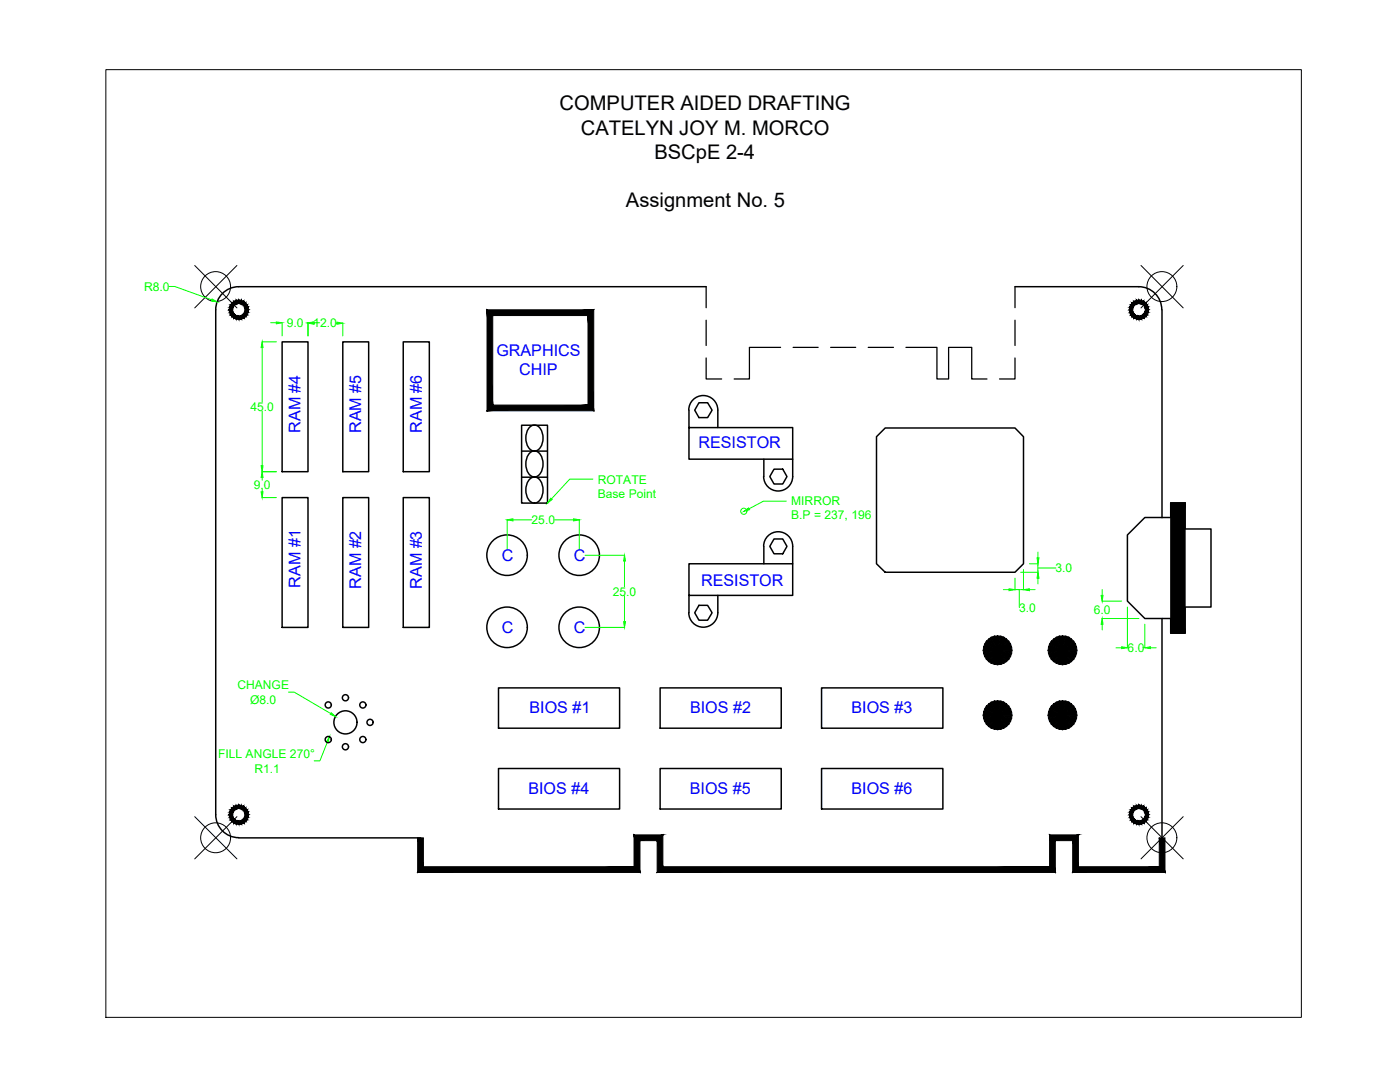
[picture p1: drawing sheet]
<svg xmlns="http://www.w3.org/2000/svg" width="279mm" height="216mm" viewBox="0 0 279 216" stroke-linecap="round" stroke-linejoin="round" font-family="sans-serif">
<!-- layer: 0 -->
<g fill="none" stroke="#000" stroke-width=".2">
<path d="M21.1 13.9h238.6v189.1h-238.6zM38.9 53l8.4 8.4M47.3 53l-8.4 8.4M227.7 53l8.4 8.4M236.1 53l-8.4 8.4M38.9 163l8.4 8.4M47.3 163l-8.4 8.4M227.7 163l8.4 8.4M236.1 163l-8.4 8.4"/>
<circle cx="43" cy="57.2" r="2.98"/>
<circle cx="231.9" cy="57.2" r="2.98"/>
<circle cx="43" cy="167.2" r="2.98"/>
<circle cx="231.9" cy="167.2" r="2.98"/>
</g>
<!-- layer: Objectline -->
<g fill="#000" stroke="#000" stroke-width=".2">
<path d="M233.6 100.4h2.9l-1.4 12.9zM235.1 113.3l1.4 13h-2.9zM199.1 129.8h2.9l-.1 .6zM212 129.8h2.9l-.1 .6zM199.1 142.7h2.9l-.1 .7zM212 142.7h2.9l-.1 .7z"/>
<path d="M48.9 62.2l.7-.4-.1 .5zM48.9 61.8v.4l.7-.4zM48.9 61.8l.6-.5 .1 .5zM48.9 61.5v.3l.6-.5zM49.4 60.8l.1 .5-.6 .2zM48.8 61.2l.1 .3 .5-.7zM49 60.4l.4 .4-.6 .4zM49 60.4l-.4 .5 .2 .3zM48.6 60.1l.4 .3-.4 .5zM48.6 60.1l-.3 .6 .3 .2zM48.2 59.9l.4 .2-.3 .6zM48.2 59.9l-.2 .7 .3 .1zM47.7 59.9h.5l-.2 .7zM47.7 59.9v.7h.3zM47.2 59.9h.5v.7zM47.2 59.9l.1 .7h.4zM46.7 60.1l.5-.2 .1 .7zM46.7 60.1l.3 .6 .3-.1zM46.3 60.4l.4-.3 .3 .6zM46.3 60.4l.5 .5 .2-.2zM46.3 60.4l.5 .5-.8-.1zM46 60.8l.6 .4 .2-.3zM46 60.8l.6 .4-.8 .1zM45.8 61.3l.6 .2 .2-.3zM45.8 61.3l.6 .2-.7 .3zM45.7 61.8h.7v-.3zM45.7 61.8h.7l-.6 .5zM45.8 62.3l.6-.1v-.4zM45.8 62.3l.6-.1-.4 .6zM46.4 62.2l-.4 .6 .6-.3zM46 62.8l.6-.3-.3 .7zM46.6 62.5l-.3 .7 .5-.5zM46.3 63.2l.5-.5-.1 .8zM46.8 62.7l-.1 .8 .3-.6zM47 62.9l.2 .8-.5-.2zM47 62.9l.2 .8 .1-.7zM47.3 63l.4 .8-.5-.1zM47.3 63l.4 .8v-.7zM47.7 63.1l.5 .6-.5 .1zM47.7 63.1l.5 .6-.2-.7zM48 63l.6 .5-.4 .2zM48 63l.6 .5-.3-.6zM48.3 62.9l.7 .3-.4 .3zM48.3 62.9l.7 .3-.4-.5zM48.6 62.7l.8 .1-.4 .4zM48.8 62.5l-.2 .2 .8 .1zM48.8 62.5l.7-.2-.1 .5zM48.9 62.2l-.1 .3 .7-.2z"/>
<path d="M228.6 62.2l.6-.4v.5zM228.6 61.8v.4l.6-.4zM228.6 61.8l.6-.5v.5zM228.6 61.5v.3l.6-.5zM229 60.8l.2 .5-.6 .2zM228.4 61.2l.2 .3 .4-.7zM228.7 60.4l.3 .4-.6 .4zM228.7 60.4l-.5 .5 .2 .3zM228.3 60.1l.4 .3-.5 .5zM228.3 60.1l-.3 .6 .2 .2zM227.8 59.9l.5 .2-.3 .6zM227.8 59.9l-.2 .7 .4 .1zM227.3 59.9h.5l-.2 .7zM227.3 59.9v.7h.3zM226.8 59.9h.5v.7zM226.8 59.9l.2 .7h.3zM226.3 60.1l.5-.2 .2 .7zM226.3 60.1l.4 .6 .3-.1zM225.9 60.4l.4-.3 .4 .6zM225.9 60.4l.5 .5 .3-.2zM225.9 60.4l.5 .5-.8-.1zM225.6 60.8l.6 .4 .2-.3zM225.6 60.8l.6 .4-.8 .1zM225.4 61.3l.7 .2 .1-.3zM225.4 61.3l.7 .2-.7 .3zM225.4 61.8h.6l.1-.3zM225.4 61.8h.6l-.6 .5zM225.4 62.3l.7-.1-.1-.4zM225.4 62.3l.7-.1-.5 .6zM226.1 62.2l-.5 .6 .6-.3zM225.6 62.8l.6-.3-.3 .7zM226.2 62.5l-.3 .7 .5-.5zM225.9 63.2l.5-.5-.1 .8zM226.4 62.7l-.1 .8 .4-.6zM226.7 62.9l.1 .8-.5-.2zM226.7 62.9l.1 .8 .2-.7zM227 63l.3 .8-.5-.1zM227 63l.3 .8v-.7zM227.3 63.1l.5 .6-.5 .1zM227.3 63.1l.5 .6-.2-.7zM227.6 63l.7 .5-.5 .2zM227.6 63l.7 .5-.3-.6zM228 62.9l.7 .3-.4 .3zM228 62.9l.7 .3-.5-.5zM228.2 62.7l.8 .1-.3 .4zM228.4 62.5l-.2 .2 .8 .1zM228.4 62.5l.8-.2-.2 .5zM228.6 62.2l-.2 .3 .8-.2z"/>
<path d="M98.3 80.8l-1.1 1.2 20.1-1.2zM97.2 82l20.1-1.2 1.2 1.2zM117.3 63v17.8l1.2 1.2zM117.3 63l1.2-1.2v20.2zM98.3 63h19l1.2-1.2zM97.2 61.8h21.3l-20.2 1.2zM97.2 61.8l1.1 19v-17.8zM97.2 61.8l1.1 19-1.1 1.2z"/>
<path d="M233.6 100.4l1.5 12.9 1.4-12.9zM233.6 100.4l1.5 12.9 1.4-12.9z"/>
<path d="M196.3 130.4l.2 .6 2.6-1.2zM196.5 131l2.6-1.2-2.2 1.7zM196.9 131.5l.4 .5 1.8-2.2z"/>
<path d="M196.5 128.5l-.2 .6 2.8 .7zM196.3 129.1l2.8 .7h-2.9zM196.2 129.8l.1 .6 2.8-.6z"/>
<path d="M199.1 129.8l-1.8 2.2 .5 .3zM199.1 129.8l-.6 2.8-.7-.3zM199.1 129.8l-.6 2.8h.6z"/>
<path d="M197.3 127.5l1.8 2.3-1.3-2.7zM196.9 127.9l.4-.4 1.8 2.3zM196.9 127.9l-.4 .6 2.6 1.3z"/>
<path d="M199.1 129.8v2.8h.6zM199.1 129.8l1.2 2.5-.6 .3zM199.1 129.8l1.2 2.5 .6-.3z"/>
<path d="M199.1 126.9v2.9l.6-2.9zM198.5 126.9h.6v2.9zM197.8 127.1l1.3 2.7-.6-2.9z"/>
<path d="M199.1 139.8v2.9l.6-2.8zM198.5 139.9l.6-.1v2.9zM197.8 140.1l1.3 2.6-.6-2.8z"/>
<path d="M199.1 129.8l1.8 2.2 .4-.5zM199.1 129.8l2.6 1.2-.4 .5zM199.1 129.8l2.6 1.2 .2-.6z"/>
<path d="M200.9 127.5l-1.8 2.3 2.2-1.9zM200.3 127.1l.6 .4-1.8 2.3zM199.7 126.9l-.6 2.9 1.2-2.7z"/>
<path d="M199.1 129.8h2.9l-.1-.7zM199.1 129.8l2.6-1.3 .2 .6zM199.1 129.8l2.6-1.3-.4-.6z"/>
<path d="M209.3 130.4l.2 .6 2.5-1.2zM209.5 131l2.5-1.2-2.2 1.7zM209.8 131.5l.5 .5 1.7-2.2z"/>
<path d="M209.5 128.5l-.2 .6 2.7 .7zM209.3 129.1l2.7 .7h-2.8zM209.2 129.8l.1 .6 2.7-.6z"/>
<path d="M212 129.8l-1.7 2.2 .5 .3zM212 129.8l-.6 2.8-.6-.3zM212 129.8l-.6 2.8h.6z"/>
<path d="M210.3 127.5l1.7 2.3-1.2-2.7zM209.8 127.9l.5-.4 1.7 2.3zM209.8 127.9l-.3 .6 2.5 1.3z"/>
<path d="M212 129.8v2.8h.7zM212 129.8l1.3 2.5-.6 .3zM212 129.8l1.3 2.5 .5-.3z"/>
<path d="M212 126.9v2.9l.7-2.9zM211.4 126.9h.6v2.9zM210.8 127.1l1.2 2.7-.6-2.9z"/>
<path d="M212 139.8v2.9l.7-2.8zM211.4 139.9l.6-.1v2.9zM210.8 140.1l1.2 2.6-.6-2.8z"/>
<path d="M212 129.8l1.8 2.2 .5-.5zM212 129.8l2.6 1.2-.3 .5zM212 129.8l2.6 1.2 .2-.6z"/>
<path d="M213.8 127.5l-1.8 2.3 2.3-1.9zM213.3 127.1l.5 .4-1.8 2.3zM212.7 126.9l-.7 2.9 1.3-2.7z"/>
<path d="M212 129.8h2.9l-.1-.7zM212 129.8l2.6-1.3 .2 .6zM212 129.8l2.6-1.3-.3-.6z"/>
<path d="M235.1 113.3l-1.5 13h2.9zM235.1 113.3l-1.5 13h2.9z"/>
<path d="M236.5 100.4l-2.9 25.9h2.9zM233.6 100.4h2.9l-2.9 25.9z"/>
<path d="M196.3 143.4l.2 .5 2.6-1.2zM196.5 143.9l2.6-1.2-2.2 1.8zM196.9 144.5l.4 .5 1.8-2.3z"/>
<path d="M196.5 141.4l-.2 .7 2.8 .6zM196.3 142.1l2.8 .6h-2.9zM196.2 142.7l.1 .7 2.8-.7z"/>
<path d="M199.1 142.7l-1.8 2.3 .5 .3zM199.1 142.7l-.6 2.8-.7-.2zM199.1 142.7l-.6 2.8 .6 .1z"/>
<path d="M197.3 140.5l1.8 2.2-1.3-2.6zM196.9 140.9l.4-.4 1.8 2.2zM196.9 140.9l-.4 .5 2.6 1.3z"/>
<path d="M199.1 142.7v2.9l.6-.1zM199.1 142.7l1.2 2.6-.6 .2zM199.1 142.7l1.2 2.6 .6-.3z"/>
<path d="M199.1 142.7l1.8 2.3 .4-.5zM199.1 142.7l2.6 1.2-.4 .6zM199.1 142.7l2.6 1.2 .2-.5z"/>
<path d="M200.9 140.5l-1.8 2.2 2.2-1.8zM200.3 140.1l.6 .4-1.8 2.2zM199.7 139.9l-.6 2.8 1.2-2.6z"/>
<path d="M199.1 142.7h2.9l-.1-.6zM199.1 142.7l2.6-1.3 .2 .7zM199.1 142.7l2.6-1.3-.4-.5z"/>
<path d="M209.3 143.4l.2 .5 2.5-1.2zM209.5 143.9l2.5-1.2-2.2 1.8zM209.8 144.5l.5 .5 1.7-2.3z"/>
<path d="M209.5 141.4l-.2 .7 2.7 .6zM209.3 142.1l2.7 .6h-2.8zM209.2 142.7l.1 .7 2.7-.7z"/>
<path d="M212 142.7l-1.7 2.3 .5 .3zM212 142.7l-.6 2.8-.6-.2zM212 142.7l-.6 2.8 .6 .1z"/>
<path d="M210.3 140.5l1.7 2.2-1.2-2.6zM209.8 140.9l.5-.4 1.7 2.2zM209.8 140.9l-.3 .5 2.5 1.3z"/>
<path d="M212 142.7v2.9l.7-.1zM212 142.7l1.3 2.6-.6 .2zM212 142.7l1.3 2.6 .5-.3z"/>
<path d="M212 142.7l1.8 2.3 .5-.5zM212 142.7l2.6 1.2-.3 .6zM212 142.7l2.6 1.2 .2-.5z"/>
<path d="M213.8 140.5l-1.8 2.2 2.3-1.8zM213.3 140.1l.5 .4-1.8 2.2zM212.7 139.9l-.7 2.8 1.3-2.6z"/>
<path d="M212 142.7h2.9l-.1-.6zM212 142.7l2.6-1.3 .2 .7zM212 142.7l2.6-1.3-.3-.5z"/>
<path d="M48.9 162.9l.7-.3-.1 .5zM48.9 162.6v.3l.7-.3zM48.9 162.6l.6-.5 .1 .5zM48.9 162.2v.4l.6-.5zM49.4 161.6l.1 .5-.6 .1zM48.8 161.9l.1 .3 .5-.6zM49 161.2l.4 .4-.6 .3zM49 161.2l-.4 .5 .2 .2zM48.6 160.9l.4 .3-.4 .5zM48.6 160.9l-.3 .6 .3 .2zM48.2 160.7l.4 .2-.3 .6zM48.2 160.7l-.2 .6 .3 .2zM47.7 160.6l.5 .1-.2 .6zM47.7 160.6v.7h.3zM47.2 160.7l.5-.1v.7zM47.2 160.7l.1 .6h.4zM46.7 160.9l.5-.2 .1 .6zM46.7 160.9l.3 .6 .3-.2zM46.3 161.2l.4-.3 .3 .6zM46.3 161.2l.5 .5 .2-.2zM46.3 161.2l.5 .5-.8-.1zM46 161.6l.6 .3 .2-.2zM46 161.6l.6 .3-.8 .2zM45.8 162.1l.6 .1 .2-.3zM45.8 162.1l.6 .1-.7 .4zM45.7 162.6h.7v-.4zM45.7 162.6h.7l-.6 .5zM45.8 163.1l.6-.2v-.3zM45.8 163.1l.6-.2-.4 .6zM46.4 162.9l-.4 .6 .6-.3zM46 163.5l.6-.3-.3 .7zM46.6 163.2l-.3 .7 .5-.4zM46.3 163.9l.5-.4-.1 .8zM46.8 163.5l-.1 .8 .3-.6zM47 163.7l.2 .7-.5-.1zM47 163.7l.2 .7 .1-.6zM47.3 163.8l.4 .7-.5-.1zM47.3 163.8l.4 .7v-.7zM47.7 163.8l.5 .6-.5 .1zM47.7 163.8l.5 .6-.2-.6zM48 163.8l.6 .5-.4 .1zM48 163.8l.6 .5-.3-.6zM48.3 163.7l.7 .2-.4 .4zM48.3 163.7l.7 .2-.4-.4zM48.6 163.5h.8l-.4 .4zM48.8 163.2l-.2 .3h.8zM48.8 163.2l.7-.1-.1 .4zM48.9 162.9l-.1 .3 .7-.1z"/>
<path d="M83.4 167.2l1.1 5.7v-5.7zM83.4 167.2l1.1 5.7-1.1 1.2zM84.5 172.9l-1.1 1.2 43.1-1.2zM83.4 174.1l43.1-1.2 1.2 1.2zM126.5 166.6v6.3l1.2 1.2zM126.5 166.6l1.2 1.1v6.4zM126.5 166.6l1.2 1.1 4.6-1.1zM127.7 167.7l4.6-1.1-1.2 1.1zM132.3 166.6l-1.2 1.1 1.2 5.2zM131.1 167.7l1.2 5.2-1.2 1.2zM132.3 172.9l-1.2 1.2 78.4-1.2zM131.1 174.1l78.4-1.2 1.1 1.2zM209.5 166.6v6.3l1.1 1.2zM209.5 166.6l1.1 1.1v6.4zM209.5 166.6l1.1 1.1 4.6-1.1zM210.6 167.7l4.6-1.1-1.1 1.1zM215.2 166.6l-1.1 1.1 1.1 5.2zM214.1 167.7l1.1 5.2-1.1 1.2zM215.2 172.9l-1.1 1.2 17.3-1.2zM214.1 174.1l17.3-1.2 1.1 1.2zM231.4 167.2v5.7l1.1 1.2zM231.4 167.2h1.1v6.9z"/>
<path d="M228.6 162.9l.6-.3v.5zM228.6 162.6v.3l.6-.3zM228.6 162.6l.6-.5v.5zM228.6 162.2v.4l.6-.5zM229 161.6l.2 .5-.6 .1zM228.4 161.9l.2 .3 .4-.6zM228.7 161.2l.3 .4-.6 .3zM228.7 161.2l-.5 .5 .2 .2zM228.3 160.9l.4 .3-.5 .5zM228.3 160.9l-.3 .6 .2 .2zM227.8 160.7l.5 .2-.3 .6zM227.8 160.7l-.2 .6 .4 .2zM227.3 160.6l.5 .1-.2 .6zM227.3 160.6v.7h.3zM226.8 160.7l.5-.1v.7zM226.8 160.7l.2 .6h.3zM226.3 160.9l.5-.2 .2 .6zM226.3 160.9l.4 .6 .3-.2zM225.9 161.2l.4-.3 .4 .6zM225.9 161.2l.5 .5 .3-.2zM225.9 161.2l.5 .5-.8-.1zM225.6 161.6l.6 .3 .2-.2zM225.6 161.6l.6 .3-.8 .2zM225.4 162.1l.7 .1 .1-.3zM225.4 162.1l.7 .1-.7 .4zM225.4 162.6h.6l.1-.4zM225.4 162.6h.6l-.6 .5zM225.4 163.1l.7-.2-.1-.3zM225.4 163.1l.7-.2-.5 .6zM226.1 162.9l-.5 .6 .6-.3zM225.6 163.5l.6-.3-.3 .7zM226.2 163.2l-.3 .7 .5-.4zM225.9 163.9l.5-.4-.1 .8zM226.4 163.5l-.1 .8 .4-.6zM226.7 163.7l.1 .7-.5-.1zM226.7 163.7l.1 .7 .2-.6zM227 163.8l.3 .7-.5-.1zM227 163.8l.3 .7v-.7zM227.3 163.8l.5 .6-.5 .1zM227.3 163.8l.5 .6-.2-.6zM227.6 163.8l.7 .5-.5 .1zM227.6 163.8l.7 .5-.3-.6zM228 163.7l.7 .2-.4 .4zM228 163.7l.7 .2-.5-.4zM228.2 163.5h.8l-.3 .4zM228.4 163.2l-.2 .3h.8zM228.4 163.2l.8-.1-.2 .4zM228.6 162.9l-.2 .3 .8-.1z"/>
</g>
<g fill="none" stroke="#000" stroke-width=".3">
<path d="M140.9 57.2h-93.3a4.6 4.6 0 0 0-4.5 4.6v100.8a4.6 4.6 0 0 0 4.5 4.5M202.6 57.2h24.7M227.3 57.2a4.6 4.6 0 0 1 4.6 4.6M56.3 68.2h5.2v25.9h-5.2zM68.4 68.2h5.2v25.9h-5.2zM80.5 68.2h5.2v25.9h-5.2zM231.9 61.8v41.5M56.3 99.3h5.2v25.9h-5.2zM68.4 99.3h5.2v25.9h-5.2zM80.5 99.3h5.2v25.9h-5.2zM104.1 84.9h5.2v15.5h-5.2zM104.1 95.2h5.2"/>
<path d="M104.1 90h5.2M105.8 95.5a1.45 1.45 0 0 1 2.3 1 3.2 3.2 0 0 1-1 3.8 1.77 1.77 0 0 1-2.1-1.8 3.4 3.4 0 0 1 .8-3zM105.8 90.3a1.45 1.45 0 0 1 2.3 1 3.2 3.2 0 0 1-1 3.8 1.77 1.77 0 0 1-2.1-1.8 3.4 3.4 0 0 1 .8-3zM105.8 85.2a1.45 1.45 0 0 1 2.3 .9 3.2 3.2 0 0 1-1 3.8 1.77 1.77 0 0 1-2.1-1.8 3.4 3.4 0 0 1 .8-2.9zM137.5 81.8a2.9 2.9 0 0 1 2.9-2.9 2.9 2.9 0 0 1 2.9 2.9v3.5M137.5 81.8v3.5h20.7v6.3h-20.7v-6.3M139.5 80.4h1.7l.9 1.4-.9 1.5h-1.7l-.9-1.5zM152.4 91.6v3.5a2.9 2.9 0 0 0 2.9 2.9 2.9 2.9 0 0 0 2.9-2.9v-3.5M154.5 93.6h1.7l.9 1.5-.9 1.5h-1.7l-.9-1.5zM174.9 87.1l1.8-1.7h25.9l1.7 1.7v25.4l-1.7 1.7h-25.9l-1.8-1.7zM137.5 118.8v-6.3h20.7v6.3h-20.7v3.5M143.3 118.8v3.5"/>
<path d="M152.4 112.5v-3.5a2.9 2.9 0 0 1 2.9-2.9 2.9 2.9 0 0 1 2.9 2.9v3.5M154.5 107.5h1.7l.9 1.5-.9 1.5h-1.7l-.9-1.5zM225 106.7l3.5-3.4h5.1v-2.9h2.9v5.2h5.2v15.5h-5.2v5.2h-2.9v-2.9h-5.1l-3.5-3.5zM99.5 137.3h24.2v8h-24.2zM131.7 137.3h24.2v8h-24.2zM137.5 122.3a2.9 2.9 0 0 0 2.9 2.9 2.9 2.9 0 0 0 2.9-2.9M139.5 120.8h1.7l.9 1.5-.9 1.5h-1.7l-.9-1.5zM164 137.3h24.2v8h-24.2zM231.9 123.4v43.8M99.5 153.3h24.2v8.1h-24.2zM131.7 153.3h24.2v8.1h-24.2zM164 153.3h24.2v8.1h-24.2z"/>
<path d="M47.7 167.2h36.2"/>
<circle cx="101.2" cy="110.8" r="4"/>
<circle cx="115.6" cy="110.8" r="4"/>
<circle cx="68.9" cy="139.2" r=".61"/>
<circle cx="101.2" cy="125.2" r="4"/>
<circle cx="115.6" cy="125.2" r="4"/>
<circle cx="65.5" cy="147.6" r=".61"/>
<circle cx="65.5" cy="140.7" r=".61"/>
<circle cx="68.9" cy="144.1" r="2.31"/>
<circle cx="68.9" cy="149" r=".61"/>
<circle cx="72.4" cy="147.6" r=".61"/>
<circle cx="72.4" cy="140.7" r=".61"/>
<circle cx="73.9" cy="144.1" r=".61"/>
</g>
<!-- layer: dims -->
<g fill="none" stroke="#0f0" stroke-width=".2">
<path d="M33.7 57.2h1.2l7.3 2.6M52.3 68.2h2.9M52.3 69.4v10.8M54 64.4h1.2M56.3 64.4v2.6M61.5 64.4v2.6M62.7 64.4h1.1M62.7 64.5h.1M67.1 64.5h.1M68.4 64.4v2.6M52.3 94.1h2.9M52.3 99.3h2.9"/>
<path d="M52.3 82.1v10.8M52.3 95.3v.5M52.3 97.6v.5M118.3 95.6h-4.6l-3.6 3.9M101.2 103.7v6M102.4 103.7h3.7M110.7 103.7h3.8M115.6 103.7v6M116.8 110.8h7.9M124.6 111.9v5.2M124.6 118.9v5.2M156.9 100h-4.5l-2.9 1.5"/>
<path d="M200.2 117.7h1.2M202.6 115.4v2.3M202.6 117.7h1.7M203.4 117.7l.1 3.5M204.3 113.6v4.1M205.4 112.5h1.8l-.1 1.7h-3.4M205.4 117.7h1.2M207.1 110.2v1.1M207.1 115.4v1.1M207.1 113.3h3.6M219.9 119.9h4M220 117.7v1.1"/>
<path d="M57.6 138.1h1.1l7.3 4.3M116.8 125.2h7.9M219.9 123.4h7.4M220 124.6v1.1M222.7 129.3h1.2M225 121.1v8.2M228.5 124.6v4.7M229.6 129.3h1.2M65.3 148.1l-1.5 3.7h-1.1"/>
<circle cx="148.4" cy="102" r=".61"/>
</g>
<g fill="#0f0" stroke="#0f0" stroke-width=".2">
<path d="M65.7 147l-.2 1.1-.3-.1z"/>
<path d="M66.1 142.2l.9 .8-1.1-.4z"/>
<path d="M55.2 64.2l1.1 .2-1.1 .2z"/>
<path d="M61.5 64.4l1.2-.2v.4z"/>
<path d="M52.3 68.2l.2 1.2h-.4z"/>
<path d="M52.1 92.9h.4l-.2 1.2z"/>
<path d="M52.3 94.1l.2 1.2h-.4z"/>
<path d="M52.1 98.1h.4l-.2 1.2z"/>
<path d="M61.5 64.5l1.2-.2v.4z"/>
<path d="M67.2 64.3l1.2 .2-1.2 .2z"/>
<path d="M101.2 103.7l1.2-.2v.4z"/>
<path d="M114.5 103.5l1.1 .2-1.1 .2z"/>
<path d="M124.6 110.8l.2 1.1h-.3z"/>
<path d="M124.5 124.1h.3l-.2 1.1z"/>
<path d="M207 111.3h.3l-.2 1.2z"/>
<path d="M207.1 114.2l.2 1.2h-.3z"/>
<path d="M201.4 117.5l1.2 .2-1.2 .2z"/>
<path d="M204.3 117.7l1.1-.2v.4z"/>
<path d="M220 123.4l.1 1.2h-.3z"/>
<path d="M219.8 118.8h.3l-.1 1.1z"/>
<path d="M223.9 129l1.1 .3-1.1 .1z"/>
<path d="M228.5 129.3l1.1-.3v.4z"/>
<path d="M148.5 102l.9-.6 .2 .3z"/>
<path d="M109.9 99.4l.3 .3-.9 .7z"/>
<path d="M42.3 59.7l1 .6-1.1-.3z"/>
</g>
<!-- layer: hidden -->
<path d="M140.9 57.2v4.2M202.6 57.2v4.2M140.9 71.4v4.2h3.1M140.9 63.9v5M155.8 69.3h-6.2v6.3h-3.1M158.3 69.3h5M165.8 69.3h5M173.3 69.3h5M180.8 69.3h6.2v6.3h2.3v-6.3h4.6v6.3h3.1M202.6 71.4v4.2h-3.1M202.6 63.9v5" fill="none" stroke="#000" stroke-width=".25"/>
<g font-size="4">
<text x="111.7" y="22">COMPUTER AIDED DRAFTING</text>
<text x="115.9" y="26.9">CATELYN JOY M. MORCO</text>
<text x="130.6" y="31.7">BSCpE 2-4</text>
<text x="124.9" y="41.3">Assignment No. 5</text>
</g>
<g font-size="3.2" fill="#00f">
<text x="99.1" y="71">GRAPHICS</text>
<text x="103.6" y="74.9">CHIP</text>
<text x="60" y="86.4" transform="rotate(-90 60 86.4)">RAM #4</text>
<text x="72.1" y="86.4" transform="rotate(-90 72.1 86.4)">RAM #5</text>
<text x="84.2" y="86.4" transform="rotate(-90 84.2 86.4)">RAM #6</text>
<text x="139.4" y="89.4">RESISTOR</text>
<text x="100.1" y="112">C</text>
<text x="114.5" y="112">C</text>
<text x="60" y="117.3" transform="rotate(-90 60 117.3)">RAM #1</text>
<text x="72.1" y="117.5" transform="rotate(-90 72.1 117.5)">RAM #2</text>
<text x="84.2" y="117.5" transform="rotate(-90 84.2 117.5)">RAM #3</text>
<text x="139.9" y="116.9">RESISTOR</text>
<text x="100.1" y="126.4">C</text>
<text x="114.5" y="126.4">C</text>
<text x="105.7" y="142.3">BIOS #1</text>
<text x="137.7" y="142.3">BIOS #2</text>
<text x="169.9" y="142.3">BIOS #3</text>
<text x="105.5" y="158.5">BIOS #4</text>
<text x="137.7" y="158.5">BIOS #5</text>
<text x="169.9" y="158.5">BIOS #6</text>
</g>
<g font-size="2.4" fill="#0f0">
<text x="28.7" y="58.1">R8.0</text>
<text x="57.2" y="65.2">9.0</text>
<text x="62.5" y="65.3">12.0</text>
<text x="50" y="82">45.0</text>
<text x="50.6" y="97.6">9.0</text>
<text x="119.3" y="96.5">ROTATE</text>
<text x="119.3" y="99.4">Base Point</text>
<text x="157.9" y="100.7">MIRROR</text>
<text x="106.1" y="104.6">25.0</text>
<text x="157.9" y="103.6">B.P = 237, 196</text>
<text x="122.3" y="118.8">25.0</text>
<text x="210.7" y="114.2">3.0</text>
<text x="203.4" y="122.1">3.0</text>
<text x="218.3" y="122.5">6.0</text>
<text x="225" y="130.1">6.0</text>
<text x="47.4" y="137.5">CHANGE</text>
<text x="49.9" y="140.4">Ø8.0</text>
<text x="43.5" y="151.3">FILL ANGLE 270°</text>
<text x="50.8" y="154.1">R1.1</text>
</g>
</svg>
